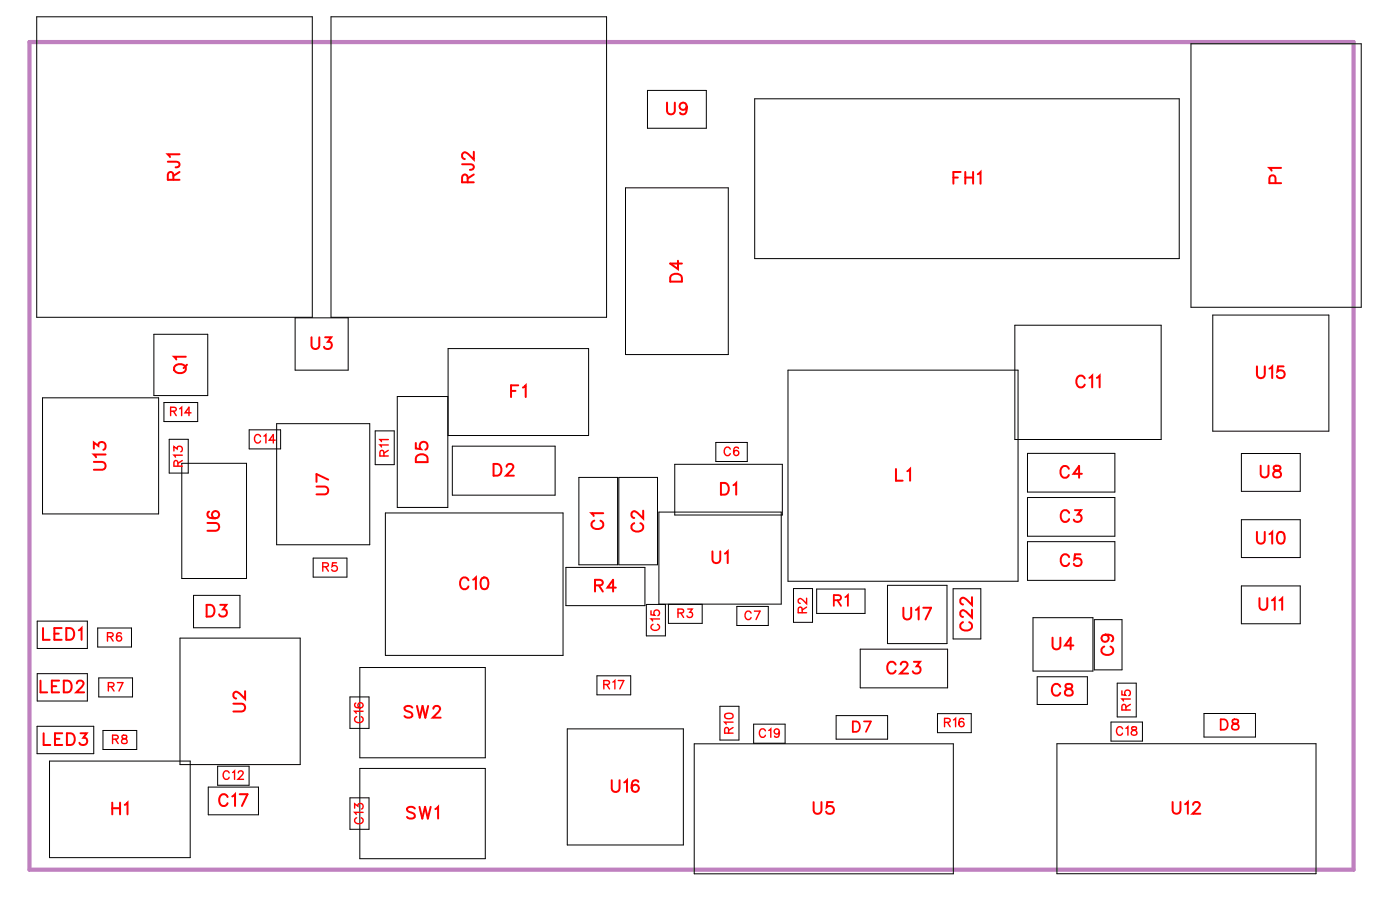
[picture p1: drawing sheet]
<svg xmlns="http://www.w3.org/2000/svg" width="85mm" height="55mm" viewBox="0 0 85 55" stroke-linecap="round" stroke-linejoin="round" font-family="sans-serif">
<path d="M1.8 2.5h80v50h-80z" fill="none" stroke="#bf80bf" stroke-width=".25"/>
<g fill="none" stroke="#000" stroke-width=".06">
<path d="M2.2 1h16.7v18.2h-16.7zM17.8 19.2h3.2v3.2h-3.2zM20 1h16.6v18.2h-16.6zM37.8 11.3h6.2v10.1h-6.2zM39.1 5.5h3.6v2.2h-3.6zM45.6 6h25.6v9.6h-25.6zM61.3 19.6h8.9v7h-8.9zM72 2.6h10.2v16h-10.2zM73.3 19h7v7h-7zM2.2 37.5h3.1v1.7h-3.1zM2.6 24h7v7h-7zM5.9 37.9h2v1.2h-2z"/>
<path d="M9.3 20.2h3.3v3.7h-3.3zM9.9 24.3h2v1.2h-2zM10.2 26.5h1.2v2.1h-1.2zM10.9 38.6h7.2v7.6h-7.2zM11 28h3.9v6.9h-3.9zM11.7 36h2.8v1.9h-2.8zM15.1 26h1.9v1.1h-1.9zM16.7 25.6h5.6v7.3h-5.6zM18.9 33.7h2.1v1.2h-2.1zM22.7 26h1.1v2.1h-1.1zM23.3 31h10.7v8.6h-10.7zM27.1 24h-3.1v6.7h3.1v-9.6h8.5v5.2h-8.5"/>
<path d="M27.3 27h6.2v2.9h-6.2zM34.2 34.3h4.8v2.3h-4.8zM35 28.8h2.3v5.3h-2.3zM37.4 28.8h2.3v5.3h-2.3zM39.8 36.5v-5.6h7.4v5.6h-8.1v1.9h1.1v-1.9M40.4 36.5v1.2h2v-1.2M40.8 28.1h6.5v3h-6.5zM43.2 26.7h1.9v1.2h-1.9zM44.5 36.6h1.9v1.2h-1.9zM47.6 22.4h13.9v12.7h-13.9zM47.9 35.6h1.2v2h-1.2zM49.3 35.6h3v1.5h-3z"/>
<path d="M52 39.2h5.3v2.4h-5.3zM53.6 35.4h3.6v3.5h-3.6zM57.6 35.6h1.7v3h-1.7zM62.1 27.4h5.3v2.3h-5.3zM62.1 30.1h5.3v2.3h-5.3zM62.1 32.7h5.3v2.4h-5.3zM62.4 37.3h3.6v3.2h-3.6zM66.1 37.4h1.7v3.1h-1.7zM75 35.4h3.6v2.3h-3.6zM75 31.4h3.6v2.3h-3.6zM75 27.4h3.6v2.3h-3.6zM2.2 43.9h3.5v1.6h-3.5z"/>
<path d="M2.2 40.7h3.1v1.7h-3.1zM3 46h8.5v5.8h-8.5zM6 41h2v1.1h-2zM6.2 44.1h2.1v1.2h-2.1zM12.6 47.6h3v1.6h-3zM13.1 46.3h1.9v1.1h-1.9zM21.1 48.2h1.2v1.9h-1.2zM21.1 42.1h1.2v1.9h-1.2zM21.7 40.3h7.6v5.5h-7.6zM21.7 46.4h7.6v5.5h-7.6zM34.3 44h7v7h-7zM36.1 40.8h2v1.2h-2z"/>
<path d="M41.9 44.9h15.7v7.9h-15.7zM43.5 42.7h1.1v2h-1.1zM45.5 43.7h1.9v1.2h-1.9zM50.5 43.2h3.1v1.5h-3.1zM56.6 43.1h2.1v1.2h-2.1zM62.7 40.9h3v1.7h-3zM63.9 44.9h15.6v7.9h-15.6zM67.1 43.6h1.9v1.2h-1.9zM67.5 41.3h1.1v2h-1.1zM72.7 43.1h3.2v1.4h-3.2z"/>
</g>
<g fill="none" stroke="#f00" stroke-width=".12">
<path d="M10.1 9.8h.7v.2l-.2 .1M10.5 10.9l-.1-.4-.1-.1-.2 .2v.3h.7M10.8 9.3h-.7l.2 .2M10.8 10.4l-.3 .2M27.9 9.9l.7 .1v.2l-.2 .1M28.3 11l-.1-.4-.1-.1-.2 .2v.3h.7M28.6 9.2v.4l-.3-.3-.2-.1-.2 .1v.2l.2 .1M28.6 10.5l-.3 .3M40.3 6.2v.5l.2 .2 .2-.1 .1-.6M40.6 16.6l.2-.1 .3 .1 .1 .4h-.7zM41 15.8v.5l-.5-.4h.7M41.5 6.4a.22 .22 0 0 1-.3 .2 .22 .22 0 0 1-.1-.3 .22 .22 0 0 1 .4 0v.1a.34 .34 0 0 1-.3 .5l-.1-.1"/>
<path d="M57.6 10.7h.3M58 10.4h-.4v.7M58.3 10.7h.5M58.3 10.4v.7M58.8 10.4v.7M59.1 10.5l.1-.1v.7M77.1 11.1l-.1-.4-.2-.1-.1 .5h.7M77.4 10.1h-.7l.1 .2M2.6 37.9v.8h.4M3.3 38.3h.3M3.7 37.9h-.4v.8h.4M4 37.9h.2a.38 .38 0 0 1 .3 .4 .38 .38 0 0 1-.3 .4h-.2z"/>
<path d="M4.8 38.1l.1-.2v.8M5.7 27.9h.5l.2 .2-.1 .2-.6 .1M5.7 27.1v-.4l.2 .2a.24 .24 0 0 1 .4-.1 .24 .24 0 0 1-.1 .4M6.4 27.5h-.7l.1 .1M10.6 22.1a.35 .35 0 0 1 .4-.1 .35 .35 0 0 1 .2 .4 .33 .33 0 0 1-.5 .1 .33 .33 0 0 1-.1-.4zM11.2 21.6h-.7l.2 .1M11.3 22l-.2 .2M12.5 36.5h.2a.38 .38 0 0 1 .3 .4 .38 .38 0 0 1-.3 .3h-.2zM12.5 31.6h.5l.2 .2-.1 .2-.6 .1M12.6 30.9a.35 .35 0 0 0 .2 .5 .35 .35 0 0 0 .4-.3 .22 .22 0 0 0-.2-.2 .22 .22 0 0 0-.2 .2 .22 .22 0 0 0 .2 .2M13.3 36.5h.4l-.2 .3a.24 .24 0 0 1 .1 .4 .24 .24 0 0 1-.4-.1M18.8 20.4v.5l.2 .2 .3-.1v-.6"/>
<path d="M19.1 29.4h.5l.2 .2-.1 .2-.6 .1M19.6 20.4h.4l-.2 .2a.24 .24 0 0 1 .2 .4 .24 .24 0 0 1-.4 0M19.8 29l-.7-.4v.5M25.1 26.8v.3h.3a.25 .25 0 0 1 0-.3 .25 .25 0 0 1 .4 0 .25 .25 0 0 1-.1 .4M25.2 27.5l.2-.1 .3 .1 .1 .4h-.7zM28.3 35.1a.26 .26 0 0 0-.3-.2 .26 .26 0 0 0-.2 .3v.1a.26 .26 0 0 0 .2 .3 .26 .26 0 0 0 .3-.2M28.6 35l.2-.1v.7M29.1 34.9h.1a.37 .37 0 0 1 .3 .3 .37 .37 0 0 1-.3 .4 .45 .45 0 0 1-.1-.7zM29.8 28h.3a.38 .38 0 0 1 .2 .4 .38 .38 0 0 1-.2 .3h-.3zM30.6 28.2l.1-.2h.2l.1 .2-.1 .2-.3 .3h.4M30.9 23.6h.2M31.3 23.3h-.4v.7"/>
<path d="M31.6 23.4l.2-.1v.7M35.9 31.5a.26 .26 0 0 0-.2 .3 .26 .26 0 0 0 .3 .2h.2a.26 .26 0 0 0 .2-.2 .26 .26 0 0 0-.1-.3M35.9 35.4l.5-.1v-.1l-.1-.2h-.4v.7M36.2 35.4l.2 .3M36.4 31h-.7l.2 .2M37.2 35.5h-.5l.3-.5v.7M38.3 31.6a.26 .26 0 0 0-.2 .3 .26 .26 0 0 0 .3 .2h.2a.26 .26 0 0 0 .3-.2 .26 .26 0 0 0-.2-.3M38.9 30.9v.4l-.4-.3-.2-.1-.1 .1v.2l.1 .1M43 33.3v.5l.2 .2 .3-.1v-.6M43.6 29.2h.2a.38 .38 0 0 1 .2 .3 .38 .38 0 0 1-.2 .4h-.2zM43.8 33.4l.2-.1v.7M44.3 29.3l.2-.1v.7"/>
<path d="M54.1 28.3v.7h.4M54.6 36.7v.5l.2 .2 .2-.1 .1-.6M54.8 28.5l.2-.2v.7M55.2 40h.4l-.2 .3a.24 .24 0 0 1 .2 .3 .25 .25 0 0 1-.5 0M55.3 36.9l.2-.2v.7M55.8 36.7h.5l-.4 .7M58.2 37.6a.26 .26 0 0 0-.2 .3 .26 .26 0 0 0 .3 .2h.2a.26 .26 0 0 0 .2-.2 .26 .26 0 0 0-.1-.3M58.7 36.8v.5l-.3-.3-.2-.1-.2 .1v.1l.2 .2M58.7 36.1v.4l-.3-.3-.2-.1-.2 .1v.2l.2 .1M63.6 38.5v.5l.2 .2 .2-.1 .1-.6M64.6 28.3a.26 .26 0 0 0-.3-.1 .26 .26 0 0 0-.2 .2v.2a.26 .26 0 0 0 .2 .3 .26 .26 0 0 0 .3-.2M64.6 31a.26 .26 0 0 0-.3-.2 .26 .26 0 0 0-.2 .3v.2a.26 .26 0 0 0 .2 .2 .26 .26 0 0 0 .3-.1"/>
<path d="M64.6 33.7a.26 .26 0 0 0-.3-.2 .26 .26 0 0 0-.2 .3v.1a.26 .26 0 0 0 .2 .3 .26 .26 0 0 0 .3-.2M64.9 39h-.6l.4-.5v.7M64.9 30.8h.4l-.2 .3a.24 .24 0 0 1 .2 .4 .24 .24 0 0 1-.4-.1M65.3 33.5h-.4v.3a.25 .25 0 0 1 .4 0 .25 .25 0 0 1-.1 .4 .25 .25 0 0 1-.3-.1M65.4 28.6h-.5l.3-.4v.7M65.5 22.9a.26 .26 0 0 0-.3-.2 .26 .26 0 0 0-.2 .3v.1a.26 .26 0 0 0 .2 .3 .26 .26 0 0 0 .3-.2M65.8 22.8l.2-.1v.7M66.3 22.8l.1-.1v.7M66.7 39.1a.26 .26 0 0 0-.2 .3 .26 .26 0 0 0 .3 .2h.2a.26 .26 0 0 0 .3-.2 .26 .26 0 0 0-.2-.3M66.8 38.3a.22 .22 0 0 1 .2 .3 .22 .22 0 0 1-.4 .1 .22 .22 0 0 1 0-.3l.2-.1a.34 .34 0 0 1 .5 .3l-.1 .1M75.9 32.1v.5l.2 .2 .3-.1v-.6M75.9 22.1v.5l.2 .2 .3-.1v-.6"/>
<path d="M76.1 36.1v.5l.2 .2 .2-.1 .1-.6M76.2 28.1v.5l.2 .2 .2-.1v-.6M76.7 32.3l.2-.2v.7M76.7 22.3l.2-.2v.7M76.8 36.3l.2-.2v.7M77 28.2v.2l.3 .1 .1 .1a.24 .24 0 0 1-.2 .3 .24 .24 0 0 1-.3-.3l.5-.3-.1-.1zM77.2 32.2l.1-.1a.37 .37 0 0 1 .3 .4 .37 .37 0 0 1-.3 .3 .45 .45 0 0 1-.1-.6zM77.3 36.3l.2-.2v.7M77.6 22.1h-.4v.3a.25 .25 0 0 1 .4 0 .25 .25 0 0 1-.1 .4 .25 .25 0 0 1-.4-.1M2.4 41.1v.7h.5M2.6 44.3v.7h.4M3.1 41.5h.3"/>
<path d="M3.3 44.6h.3M3.6 41.1h-.5v.7h.5M3.8 44.3h-.5v.7h.5M3.9 41.1h.2a.38 .38 0 0 1 .2 .4 .38 .38 0 0 1-.2 .3h-.2zM4 44.3h.3a.38 .38 0 0 1 .2 .4 .38 .38 0 0 1-.2 .3h-.3zM4.6 41.3l.2-.2h.1l.1 .2-.1 .2-.3 .3h.5M4.9 44.3h.3l-.2 .3a.24 .24 0 0 1 .2 .4 .24 .24 0 0 1-.4-.1M6.8 48.5v.7M6.8 48.8h.5M7.3 48.5v.7M7.5 48.6l.2-.1v.7M13.8 48.2a.26 .26 0 0 0-.3-.2 .26 .26 0 0 0-.3 .3v.1a.26 .26 0 0 0 .3 .3 .26 .26 0 0 0 .3-.2"/>
<path d="M14 48.1l.2-.1v.7M14.1 42.5h.5l.2 .2-.1 .3h-.6M14.5 48h.5l-.4 .7M14.8 41.8v.4l-.3-.3-.3-.1-.1 .1v.2l.2 .1M24.9 42.7l-.2-.1-.3 .1 .1 .2 .4 .3v.1l-.2 .1-.3-.1M25.1 48.8l-.2-.1-.3 .1 .1 .2 .4 .3v.1l-.2 .1-.3-.1M25.2 42.6l.2 .8 .1-.8 .2 .8 .2-.8M25.3 48.7l.2 .8 .2-.8 .2 .8 .1-.8M26.2 42.8l.1-.2h.2l.1 .2-.1 .2-.4 .4h.5M26.3 48.9l.2-.2v.8M37 47.1v.5l.2 .2 .2-.1v-.6M37.7 47.3l.2-.2v.7"/>
<path d="M38.6 47.2h-.1a.35 .35 0 0 0-.4 .2 .35 .35 0 0 0 .3 .4 .22 .22 0 0 0 .2-.2 .22 .22 0 0 0-.2-.2 .22 .22 0 0 0-.2 .2M49.2 48.5v.5l.2 .2 .2-.1v-.6M50.3 48.5h-.3l-.1 .3a.25 .25 0 0 1 .4 0 .25 .25 0 0 1 0 .3 .25 .25 0 0 1-.4-.1M54.1 40.2a.26 .26 0 0 0-.3-.2 .26 .26 0 0 0-.2 .3v.1a.26 .26 0 0 0 .2 .3 .26 .26 0 0 0 .3-.2M54.4 40.2l.2-.2h.1l.1 .1-.1 .3-.3 .3h.5M64.1 41.5a.26 .26 0 0 0-.3-.2 .26 .26 0 0 0-.2 .3v.2a.26 .26 0 0 0 .2 .2 .26 .26 0 0 0 .3-.1M64.4 41.4v.2l.3 .1 .1 .1a.24 .24 0 0 1-.2 .2 .24 .24 0 0 1-.3-.2l.5-.3-.1-.1zM70.8 48.5v.5l.2 .2 .3-.1v-.6M71.6 48.6l.2-.1v.7M72.1 48.6l.1-.1h.2l.1 .1-.1 .2-.3 .4h.4"/>
</g>
<g fill="none" stroke="#f00" stroke-width=".08">
<path d="M6.5 38.5l.3-.1v-.1l-.3-.1v.5M6.7 38.5l.1 .2M7.3 38.3v-.1a.22 .22 0 0 0-.3 .3 .22 .22 0 0 0 .3 .2 .16 .16 0 0 0-.1-.3 .16 .16 0 0 0-.2 .2M10.3 24.8h.3v-.1l-.3-.1v.5M10.5 24.8l.1 .3M10.5 27.2v-.2l.2 .1a.17 .17 0 0 1 .3-.1 .17 .17 0 0 1-.1 .3M10.7 28.2v-.3l-.1-.1-.1 .4h.5M10.9 24.7l.1-.1v.5M11 27.5h-.5l.1 .1M11 27.8l-.3 .2M11.5 24.9h-.3l.2-.3v.5M15.7 26.4a.19 .19 0 0 0-.2-.1 .19 .19 0 0 0-.1 .1v.2a.19 .19 0 0 0 .1 .2 .19 .19 0 0 0 .2-.2"/>
<path d="M15.9 26.3h.2v.5M16.6 26.6h-.3l.2-.3v.5M19.5 34.2h.3v-.1l-.3-.1v.5M19.7 34.2l.1 .3M20.3 34h-.2v.2a.18 .18 0 0 1 .2 0 .18 .18 0 0 1 0 .3 .18 .18 0 0 1-.3-.1M23.2 27.5v-.2l-.2-.1v.3h.5M23.5 26.9h-.5v.1M23.5 26.6h-.5v.1M23.5 27.2l-.3 .2M39.3 36.9v.2l.3 .1a.18 .18 0 0 1-.1-.3 .18 .18 0 0 1 .3 0 .18 .18 0 0 1-.1 .3M39.5 37.7a.19 .19 0 0 0-.2 .2 .19 .19 0 0 0 .2 .2h.2a.19 .19 0 0 0 .1-.2 .19 .19 0 0 0-.1-.2M39.8 37.4h-.5l.1 .1"/>
<path d="M41 37h.3v-.1l-.3-.1v.5M41.1 37l.2 .3M41.6 36.8h.2l-.1 .2a.17 .17 0 0 1 .1 .3 .17 .17 0 0 1-.3-.1M44.1 27.1a.19 .19 0 0 0-.2-.1 .19 .19 0 0 0-.1 .2v.1a.19 .19 0 0 0 .1 .2 .19 .19 0 0 0 .2-.1M44.6 27.1v-.1a.22 .22 0 0 0-.3 .3 .22 .22 0 0 0 .3 .2 .16 .16 0 0 0-.1-.3 .16 .16 0 0 0-.2 .2M45.4 37a.19 .19 0 0 0-.2-.1 .19 .19 0 0 0-.2 .2v.1a.19 .19 0 0 0 .2 .2 .19 .19 0 0 0 .2-.1M45.6 36.9h.3l-.2 .5M48.5 37l-.1-.3h-.1l-.1 .3h.5M48.7 36.1v.4l-.3-.3-.2 .1 .1 .2M48.7 36.7l-.2 .1M6.5 41.5h.3l.1-.2-.4-.1v.5M6.7 41.5l.2 .2"/>
<path d="M6.8 44.7l.3-.1v-.1l-.3-.1v.5M7 44.7l.1 .2M7.1 41.2h.3l-.2 .5M7.4 44.4v.2l.3 .2a.17 .17 0 0 1-.2 .1 .17 .17 0 0 1-.2-.1l.4-.3-.1-.1zM13.8 46.7a.19 .19 0 0 0-.2-.1 .19 .19 0 0 0-.1 .2v.1a.19 .19 0 0 0 .1 .2 .19 .19 0 0 0 .2-.1M14.1 46.7l.1-.1v.5M14.4 46.7l.1-.1 .2 .1-.3 .4h.3M21.4 48.8v-.2l.2 .1a.17 .17 0 0 1 .3-.1 .17 .17 0 0 1-.1 .3M21.5 42.5a.22 .22 0 0 0 .2 .3 .22 .22 0 0 0 .2-.3 .16 .16 0 0 0-.3 .1 .16 .16 0 0 0 .2 .2M21.5 49.4a.19 .19 0 0 0-.1 .2 .19 .19 0 0 0 .2 .2h.1a.19 .19 0 0 0 .2-.2 .19 .19 0 0 0-.1-.2M21.5 43.3a.19 .19 0 0 0-.1 .2 .19 .19 0 0 0 .2 .2h.1a.19 .19 0 0 0 .2-.2 .19 .19 0 0 0-.1-.2M21.9 49.1h-.5l.1 .1"/>
<path d="M21.9 43h-.5l.1 .1M36.5 41.4l.3-.1v-.1l-.3-.1v.5M36.7 41.4l.1 .2M37 41.2l.1-.1v.5M37.4 41.1h.3l-.3 .5M43.8 43.2a.25 .25 0 0 1 .3-.1 .25 .25 0 0 1 .2 .3 .25 .25 0 0 1-.3 0 .25 .25 0 0 1-.2-.2zM44 44.3v-.3h-.1l-.1 .3h.5M44.3 43.6h-.5l.1 .1M44.3 44l-.3 .1M46.2 44.2a.19 .19 0 0 0-.2-.2 .19 .19 0 0 0-.1 .2v.1a.19 .19 0 0 0 .1 .2 .19 .19 0 0 0 .2-.1M46.4 44.1l.2-.1v.5M47.1 44.2a.16 .16 0 0 1-.2 .1 .16 .16 0 0 1-.1-.2 .16 .16 0 0 1 .3 0l-.1 .4h-.2"/>
<path d="M57.1 43.6h.3v-.1l-.3-.1v.5M57.2 43.6l.2 .3M57.6 43.5l.1-.1v.5M58.2 43.5v-.1a.22 .22 0 0 0-.3 .2 .22 .22 0 0 0 .3 .2 .16 .16 0 0 0-.1-.2 .16 .16 0 0 0-.2 .1M67.8 41.7v.3h.2a.18 .18 0 0 1 0-.3 .18 .18 0 0 1 .3 .1 .18 .18 0 0 1-.1 .2M67.8 44a.19 .19 0 0 0-.2-.1 .19 .19 0 0 0-.1 .2v.1a.19 .19 0 0 0 .1 .2 .19 .19 0 0 0 .2-.1M68 44l.1-.1v.5M68 42.9v-.3h-.1l-.1 .3h.5M68.3 42.2h-.5l.1 .2M68.3 42.6l-.3 .1M68.4 43.9v.2a.21 .21 0 0 1 .2 0 .21 .21 0 0 1 0 .3h-.2v-.2l.3-.2-.1-.1z"/>
</g>
<path d="M50.4 36.3l.4-.1v-.2h-.4v.6M50.6 36.3l.2 .3M51.1 36.1l.1-.1v.6M51.5 43.6h.2a.34 .34 0 0 1 .3 .3 .34 .34 0 0 1-.3 .3h-.2zM52.2 43.6h.4l-.3 .6M73.8 43.5h.2a.34 .34 0 0 1 .2 .3 .34 .34 0 0 1-.2 .3h-.2zM74.5 43.5v.2a.26 .26 0 0 1 .3 .1 .26 .26 0 0 1 0 .3h-.3a.26 .26 0 0 1 0-.3 .26 .26 0 0 1 .3-.1v-.2z" fill="none" stroke="#f00" stroke-width=".11"/>
<g font-size="1.2" fill="#fff">
<text x="11.1" y="10.9" transform="rotate(-90 11.1 10.9)">RJ1</text>
<text x="28.9" y="11.1" transform="rotate(-90 28.9 11.1)">RJ2</text>
<text x="40.2" y="7.2">U9</text>
<text x="57.5" y="11.4">FH1</text>
<text x="77.7" y="11.1" transform="rotate(-90 77.7 11.1)">P1</text>
<text x="41.5" y="17.1" transform="rotate(-90 41.5 17.1)">D4</text>
<text x="11.5" y="22.6" transform="rotate(-90 11.5 22.6)">Q1</text>
<text x="18.8" y="21.4">U3</text>
<text x="65" y="23.7">C11</text>
<text x="75.9" y="23.1">U15</text>
<text x="6.7" y="28.4" transform="rotate(-90 6.7 28.4)">U13</text>
<text x="20.1" y="29.9" transform="rotate(-90 20.1 29.9)">U7</text>
<text x="26.1" y="28" transform="rotate(-90 26.1 28)">D5</text>
<text x="29.8" y="29">D2</text>
<text x="30.8" y="24.3">F1</text>
<text x="54.1" y="29.3">L1</text>
<text x="64" y="29.2">C4</text>
<text x="76.1" y="29.1">U8</text>
<text x="13.5" y="32.1" transform="rotate(-90 13.5 32.1)">U6</text>
<text x="27.7" y="35.9">C10</text>
<text x="36.7" y="32" transform="rotate(-90 36.7 32)">C1</text>
<text x="39.2" y="32.2" transform="rotate(-90 39.2 32.2)">C2</text>
<text x="43" y="34.3">U1</text>
<text x="43.5" y="30.2">D1</text>
<text x="64" y="31.8">C3</text>
<text x="64" y="34.5">C5</text>
<text x="75.9" y="33.1">U10</text>
<text x="2.5" y="39">LED1</text>
<text x="12.4" y="37.5">D3</text>
<text x="35.9" y="36">R4</text>
<text x="53.5" y="41">C23</text>
<text x="54.5" y="37.7">U17</text>
<text x="59" y="38.2" transform="rotate(-90 59 38.2)">C22</text>
<text x="63.5" y="39.5">U4</text>
<text x="67.6" y="39.6" transform="rotate(-90 67.6 39.6)">C9</text>
<text x="76" y="37.1">U11</text>
<text x="2.4" y="42.1">LED2</text>
<text x="2.6" y="45.3">LED3</text>
<text x="15.1" y="43" transform="rotate(-90 15.1 43)">U2</text>
<text x="24.4" y="43.7">SW2</text>
<text x="63.5" y="42.3">C8</text>
<text x="6.7" y="49.5">H1</text>
<text x="13.2" y="49">C17</text>
<text x="24.5" y="49.7">SW1</text>
<text x="36.9" y="48.1">U16</text>
<text x="49.1" y="49.5">U5</text>
<text x="70.8" y="49.5">U12</text>
</g>
<g font-size="1.1" fill="#fff">
<text x="50.3" y="36.9">R1</text>
<text x="51.5" y="44.5">D7</text>
<text x="73.7" y="44.4">D8</text>
</g>
<g font-size=".9" fill="#fff">
<text x="10.3" y="25.3">R14</text>
<text x="11.2" y="28.2" transform="rotate(-90 11.2 28.2)">R13</text>
<text x="15.3" y="27">C14</text>
<text x="23.7" y="27.6" transform="rotate(-90 23.7 27.6)">R11</text>
<text x="43.7" y="27.7">C6</text>
<text x="19.5" y="34.7">R5</text>
<text x="6.5" y="38.9">R6</text>
<text x="6.5" y="42">R7</text>
<text x="36.4" y="41.8">R17</text>
<text x="40.1" y="38.1" transform="rotate(-90 40.1 38.1)">C15</text>
<text x="40.9" y="37.5">R3</text>
<text x="45" y="37.6">C7</text>
<text x="48.9" y="37.1" transform="rotate(-90 48.9 37.1)">R2</text>
<text x="6.8" y="45.1">R8</text>
<text x="13.4" y="47.3">C12</text>
<text x="22.2" y="43.7" transform="rotate(-90 22.2 43.7)">C16</text>
<text x="44.5" y="44.3" transform="rotate(-90 44.5 44.3)">R10</text>
<text x="45.8" y="44.8">C19</text>
<text x="57" y="44.1">R16</text>
<text x="67.4" y="44.6">C18</text>
<text x="68.5" y="42.9" transform="rotate(-90 68.5 42.9)">R15</text>
<text x="22.2" y="49.8" transform="rotate(-90 22.2 49.8)">C13</text>
</g>
</svg>
